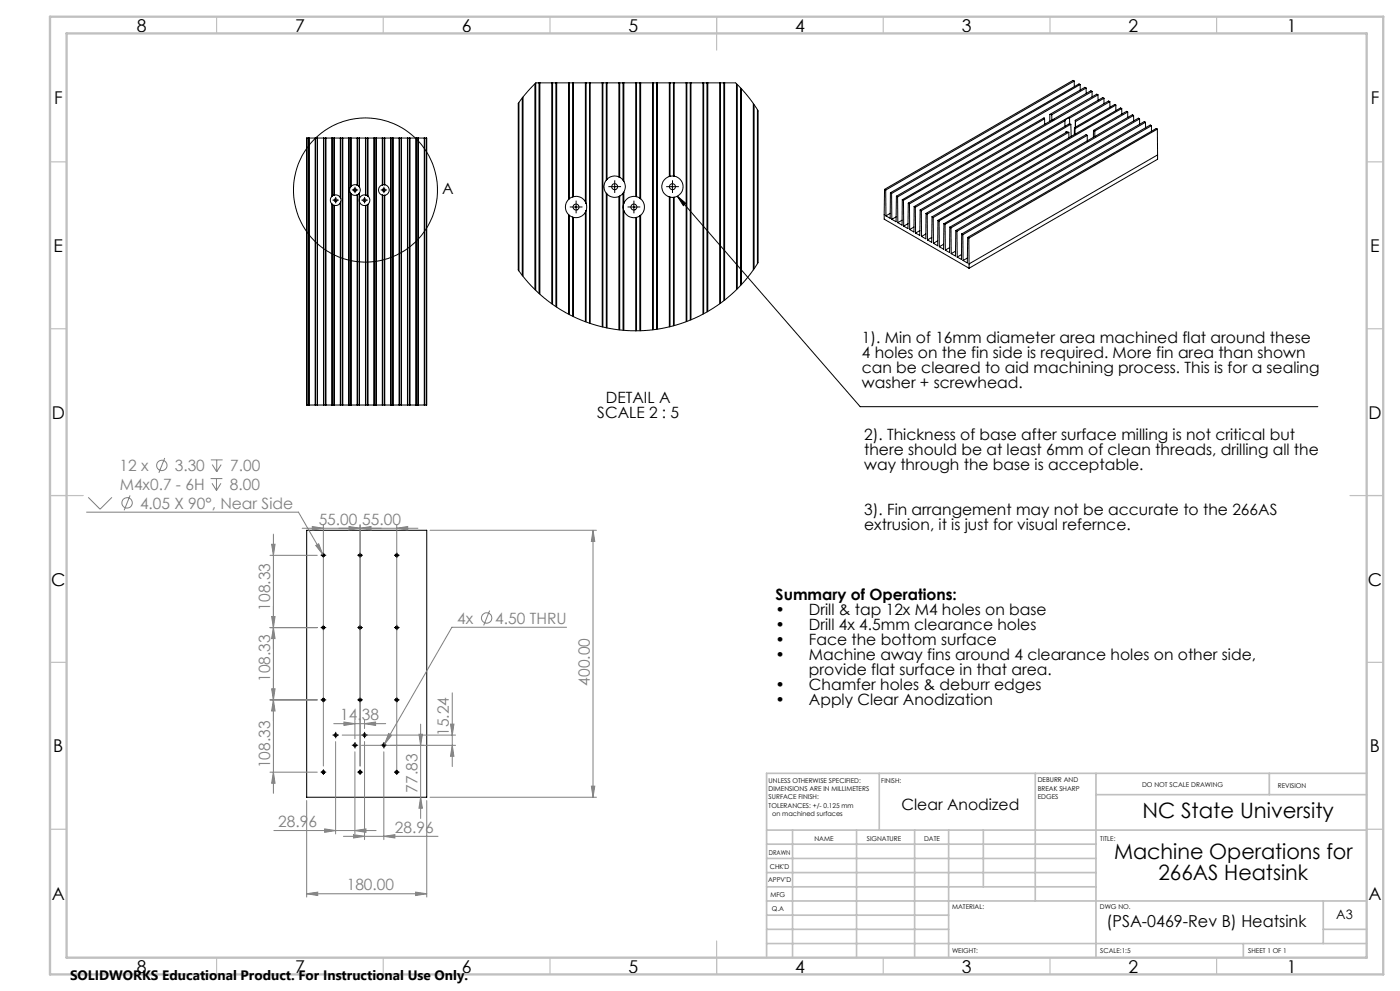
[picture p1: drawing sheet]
<svg xmlns="http://www.w3.org/2000/svg" width="420mm" height="297mm" viewBox="0 0 420 297" stroke-linecap="round" stroke-linejoin="round" font-family="sans-serif">
<g fill="none" stroke="#000" stroke-width=".3">
<path d="M155.7 30.7v50.5M156.7 29.3v53.2M156.9 29.1v53.7M160.1 25.4l.7-.6 59.9 .1 3.9 4.2 2.8 4.1v45.5l-2.4 3.6-3 3.5-2.8 2.7-4 3-3.5 2.2-3.6 1.8-4.5 1.7-4.6 1.2-3.7 .5-4.5 .3-4-.2-4-.6-4.4-1-4-1.4-3.5-1.7-3.6-2-3.3-2.4-3.3-2.9-2.8-2.9-2.4-3.2v-49.9l2.3-3zM160.5 25.1v61.7M160.7 24.9v62.1M161.7 24.8v63.1M162 24.8v63.4M165.5 24.8v66.2M165.8 24.8v66.4M166.8 24.8v67.1M167 24.8v67.2"/>
<path d="M170.6 24.8v35M170.8 24.8v34.8M171.8 24.8v34.2M172 24.8v34.1M175.6 24.8v35.7M175.8 24.8v36.2M176.8 24.8v72.1M177.1 24.8v72.1M180.7 24.8v73.2M180.9 24.8v73.2M181.9 24.8v29.2M182.1 24.8v28.9"/>
<path d="M185.7 24.8v28.2M185.9 24.8v28.3M186.9 24.8v29.2M187.1 24.8v29.5M190.7 24.8v34.1M191 24.8v34.1M191.9 24.8v34.6M192.2 24.8v34.8M195.8 24.8v74M196 24.8v74M197 24.8v73.9M197.2 24.8v73.9"/>
<path d="M200.8 24.8v28.1M201 24.8v28M202 24.8v28M202.2 24.8v28M205.8 24.8v71.6M206.1 24.8v71.5M207.1 24.8v71.1M207.3 24.8v71M210.9 24.8v69.4M211.1 24.8v69.2M212.1 24.8v68.7M212.3 24.8v68.5"/>
<path d="M215.9 24.8v66.2M216.1 24.8v66.1M217.1 24.8v65.3M217.4 24.8v65.2M220.9 25.1v61.7M221.2 25.3v61.3M222.2 26.3v59.2M222.4 26.6v58.7M226 31v49.9M226.2 31.4v49.2M227.2 32.8v46.3M313.4 35.6l-.2-.3-42.5 24.6"/>
<path d="M313.4 35.6l-42.4 24.4M313.4 35.6v1.6M315 34.3l.5 .1M315 34.3l-.1 2.1M315.5 34.4l.1 1.6M319.5 36.2l-44.9 25.9M319.5 36.2v1.6M319.9 39.7l-.1-.3-.1 .4M320.6 39.6l-.5-.1-42.3 24.5M320.6 39.6l-42.4 24.6M320.6 39.6l.1 1.7M320.9 35.4a1.41 1.41 0 0 0-1.4 .8"/>
<path d="M320.9 35.4v1.8M321.2 37.2l.1 3.7M321.2 37.2h-.6l-44.6 25.7M321.2 37.2l-44.8 25.9M322.3 24.3l-56.6 32.7M322.3 24.3v1.7M322.3 24.3l-.4-.2-56.5 32.7M322.3 38.3l.2 .3M322.3 38.3v2.1M322.5 38.6v1.6M322.6 36.1l.1 .3M322.6 36.1v2"/>
<path d="M322.7 36.4v1.7M324.1 25.3l-56.6 32.7M324.1 25.3v1.7M324.1 25.3l-.4-.2-56.6 32.7M325.8 26.4l-56.5 32.6M325.8 26.4l.1 1.6M325.8 26.4l-.3-.2-56.6 32.6M327.6 27.4l-12.1 7M327.6 27.4l-.3-.2-12.3 7.1M327.6 27.4v1.6M328 39.1l.4 .2M328 39.1v2.1"/>
<path d="M328.4 39.3v1.6M329.4 28.4l-.4-.2-56.5 32.7M329.4 28.4l-56.6 32.7M329.4 28.4v1.7M331.2 29.5l-.4-.3-56.6 32.7M331.2 29.5l-10.3 5.9M331.2 29.5v1.6M333 30.5l-.4-.2-10 5.8M333 30.5l-10.3 5.9M333 30.5v1.6M334.8 31.5l-.4-.2-12.1 7M334.8 31.5l-12.3 7.1"/>
<path d="M334.8 31.5v1.7M336.5 32.5l-56.5 32.7M336.5 32.5v1.7M336.5 32.5l-.3-.2-56.6 32.7M338.3 33.6v1.6M338.3 33.6l-9.9 5.7M338.3 33.6l-.3-.2-10 5.7M340.1 34.6l-.4-.2-56.5 32.7M340.1 34.6l-56.6 32.6M340.1 34.6v1.6M341.9 35.6l-56.6 32.7M341.9 35.6v1.6"/>
<path d="M341.9 35.6l-.4-.2-56.6 32.7M343.6 36.7l-.3-.3-56.6 32.7M343.6 36.7l-56.5 32.6M343.6 36.7l.1 1.6M345.4 37.7l-56.5 32.6M345.4 37.7v1.6M345.4 37.7l-.3-.2-56.6 32.6M347.2 38.7l-56.5 32.7M347.2 38.7l.1 7.7M347.2 38.7l-.3-.2-56.6 32.7M92 41.4h36v80h-36zM92.1 41.4v80"/>
<path d="M92.6 41.4v80M92.7 41.4v80M94.5 41.4v80M94.7 41.4v80M95.1 41.4v80M95.2 41.4v80M97 41.4v80M97.2 41.4v80M97.6 41.4v80M97.8 41.4v80M99.6 58.9a1.62 1.62 0 0 0 0 2.2M99.6 41.4v17.5"/>
<path d="M99.7 58.8l-.1 .1M99.7 41.4v17.4M100.2 58.5l-.5 .3M100.2 41.4v17.1M100.3 58.5h-.1M100.3 58.5a1.58 1.58 0 0 1 1.8 .7M100.3 41.4v17.1M100.7 59.5v1M102.1 59.2l.1 .3M102.1 41.4v17.8M102.2 59.5v1M102.2 41.4v18.1"/>
<path d="M102.7 41.4v80M102.8 41.4v80M104.6 41.4v80M104.7 41.4v80M105.2 56a1.51 1.51 0 0 0 0 1.9M105.2 57.9l.1 .2M105.2 41.4v14.6M105.2 57.9v63.5M105.3 55.8l-.1 .2M105.3 58.1a1.61 1.61 0 0 0 1.8 .3M105.3 41.4v14.4M105.3 58.1v63.3"/>
<path d="M106 56.9h1M106.5 56.4v1.1M107.1 55.5h.1M107.1 55.5a1.61 1.61 0 0 0-1.8 .3M107.1 41.4v14.1M107.1 58.4v63M107.2 55.5l.5 .4M107.2 58.3l-.1 .1M107.2 41.4v14.1M107.2 58.3v63.1M107.7 55.9l.1 .2M107.7 57.9l-.5 .4"/>
<path d="M107.7 41.4v14.5M107.7 57.9v63.5M107.8 59.5v1M107.8 57.8l-.1 .1M107.8 56.1a1.51 1.51 0 0 1 0 1.7M107.8 41.4v14.7M107.8 57.8v1.7M109.4 59.5v1M109.6 58.4l.1 .1M109.6 58.4a1.65 1.65 0 0 0-1.8 1.1M109.6 41.4v17M109.7 58.5l.6 .2"/>
<path d="M109.7 41.4v17.1M110.3 58.7l.1 .1M110.3 41.4v17.3M110.4 58.8a1.61 1.61 0 0 1 0 2.4M110.4 41.4v17.4M112.2 41.4v80M112.3 41.4v80M112.8 41.4v80M112.9 41.4v80M114.7 56.9h.9M114.7 58.5h.1M114.7 55.4a1.6 1.6 0 0 0-1.1 1.6 1.6 1.6 0 0 0 1.1 1.5"/>
<path d="M114.7 41.4v14M114.7 58.5v62.9M114.8 55.4h-.1M114.8 58.5l.5 .1M114.8 41.4v14M114.8 58.5v62.9M115.1 56.4v1.1M115.3 55.3l-.5 .1M115.3 55.3l.1 .1M115.3 41.4v13.9M115.3 58.6v62.8M115.4 58.5l-.1 .1"/>
<path d="M115.4 55.4a1.59 1.59 0 0 1 1.4 1.6 1.59 1.59 0 0 1-1.4 1.5M115.4 41.4v14M115.4 58.5v62.9M117.2 41.4v80M117.3 41.4v80M117.8 41.4v80M117.9 41.4v80M119.7 41.4v80M119.8 41.4v80M120.3 41.4v80M120.4 41.4v80M122.2 41.4v80"/>
<path d="M122.3 41.4v80M122.9 41.4v80M123 41.4v80M124.8 41.4v80M124.9 41.4v80M125.4 41.4v80M125.5 41.4v80M127.3 41.4v80M127.4 41.4v80M127.9 41.4v80M170.6 59.8a3.2 3.2 0 0 0 0 4.5M170.8 59.6l-.2 .2"/>
<path d="M171.8 59l-1 .6M172 58.9l-.2 .1M172 58.9a3.2 3.2 0 0 1 3.6 1.6M181.9 54a3.1 3.1 0 0 0 0 3.9M181.9 57.9l.2 .3M181.9 57.9v40.3M182.1 53.7l-.2 .3M182.1 58.2a3.2 3.2 0 0 0 3.6 .7M182.1 58.2v40.1M183.4 55.9h2M184.4 55v1.9M185.7 53l.2 .1"/>
<path d="M185.7 53a3.2 3.2 0 0 0-3.6 .7M185.7 58.9v39.9M185.9 53.1l1 .9M185.9 58.8l-.2 .1M185.9 58.8v40.1M186.9 54l.2 .3M186.9 57.9l-1 .9M186.9 57.9v41.1M187.1 57.6l-.2 .3M187.1 54.3a3.2 3.2 0 0 1 0 3.3M187.1 57.6v3.4M190.7 58.9h.3"/>
<path d="M190.7 58.9a3.1 3.1 0 0 0-3.6 2.1M191 58.9l.9 .5M191.9 59.4l.3 .2M192.2 59.6a3.2 3.2 0 0 1 0 4.9M200.7 55.9h2M200.8 59l.2 .1M200.8 52.9a3.2 3.2 0 0 0-2.3 3 3.2 3.2 0 0 0 2.3 3.1M200.8 59v39M201 52.8l-.2 .1M201 59.1l1 .1M201 59.1v38.8M201.7 55v2"/>
<path d="M202 52.8h-1M202 52.8h.2M202 59.2v38.4M202.2 59.1l-.2 .1M202.2 52.8a3.2 3.2 0 0 1 2.7 3.2 3.2 3.2 0 0 1-2.7 3.1M202.2 59.1v38.5M203.2 58.8l2.6 2.2-.8 .6zM203.2 58.8l54.9 63.1h137.3M265.4 56.8l.3 .2M265.4 56.8l-.1 8.9 25.4 14.7M265.7 57l.1 7.7M267.1 57.8v7.6l-1.3-.7"/>
<path d="M267.1 57.8l.4 .2M267.5 58v7.7M268.9 58.8l-.1 7.7-1.3-.8M268.9 58.8l.4 .2M269.3 59v7.7M270.7 59.9l-.1 7.6-1.3-.8M270.7 59.9l.3 .1M326.2 40.6l-.4-.2-44.4 25.6M326.2 40.6l-44.5 25.6M326.2 40.6v1.6M347.3 46.4l-56.6 32.7M347.3 46.4v1.3l-56.6 32.7"/>
<path d="M99.6 61.1l.1 .1M99.6 61.1v60.3M99.7 61.2l.5 .3M99.7 61.2v60.2M100.2 61.5l.1 .1M100.2 61.5v59.9M100.2 60h1M100.3 61.6v59.8M102.1 60.8a1.58 1.58 0 0 1-1.8 .8M102.1 60.8v60.6M102.2 60.5l-.1 .3M102.2 60.5v60.9"/>
<path d="M107.8 60.5a1.65 1.65 0 0 0 1.8 1.1M107.8 60.5v60.9M108.9 60h1M109.6 61.6v59.8M109.7 61.6h-.1M109.7 61.6v59.8M110.3 61.3l-.6 .3M110.3 61.3v60.1M110.4 61.2l-.1 .1M110.4 61.2v60.2M170.6 64.3l.2 .2M170.6 64.3v29.9"/>
<path d="M170.8 64.5l1 .6M170.8 64.5v29.8M171.8 65.1l.2 .1M171.8 65.1v29.7M171.8 62.1h2M172 65.2v29.7M172.8 61.1v1.9M175.6 60.5l.2 .5M175.6 63.6a3.3 3.3 0 0 1-3.6 1.6M175.6 63.6v32.8M175.8 63.1l-.2 .5M175.8 61l.2 .8-.2 1.3"/>
<path d="M175.8 63.1v33.4M187.1 61l-.2 1 .2 1.1M187.1 63.1a3.1 3.1 0 0 0 3.6 2.1M187.1 63.1v35.9M189.2 62.1h2M190.1 61.1v1.9M190.7 65.2v34M191 65.2h-.3M191 65.2v33.9M191.9 64.7l-.9 .5M191.9 64.7v34.4M192.2 64.5l-.3 .2"/>
<path d="M192.2 64.5v34.6M267.1 64l-1.3 .7M268.9 65l-1.4 .7M270.6 66l-1.3 .7M271 60l.1 7.8M272.4 67l-1.3 .8M272.5 60.9l-.1 7.6-1.3-.7M272.5 60.9l.3 .2M272.8 61.1l.1 7.7M274.2 68l-1.3 .8M274.2 61.9v7.6l-1.3-.7M274.2 61.9l.4 .2"/>
<path d="M274.6 62.1l.1 7.7M276 69.1l-1.3 .7M276 62.9l-.1 7.7-1.2-.8M276 62.9l.4 .2M276.4 63.1l.1 7.8M277.7 70.1l-1.2 .8M277.8 64l-.1 7.6-1.2-.7M277.8 64l.4 .2M278.2 64.2v7.7M279.5 71.2l-1.3 .7M279.6 65l-.1 7.6-1.3-.7M279.6 65l.4 .2"/>
<path d="M280 65.2v7.7M281.3 72.2l-1.3 .7M281.4 66l-.1 7.7-1.3-.8M281.4 66l.3 .2M281.7 66.2l.1 7.7M283.1 73.2l-1.3 .7M283.2 67.1l-.1 7.6-1.3-.8M283.2 67.1l.3 .1M283.5 67.2l.1 7.8M284.9 74.2l-1.3 .8M284.9 68.1v7.6l-1.3-.7M284.9 68.1l.4 .2"/>
<path d="M285.3 68.3l.1 7.7M286.7 75.3l-1.3 .7M286.7 69.1l.4 .2M286.7 69.1l-.1 7.6-1.2-.7M287.1 69.3l.1 7.7M288.4 76.3l-1.2 .7M288.5 70.1l-.1 7.6-1.2-.7M288.5 70.1l.4 .2M288.9 70.3v7.8M290.2 77.3l-1.3 .8M290.3 71.2l-.1 7.6-1.3-.7M290.3 71.2l.4 .2"/>
<path d="M290.7 71.4v7.7M290.7 79.1v1.3M92 158.9h36v80h-36zM96.5 166.4h1M96.6 166.5a.4 .4 0 0 1 .4-.5 .4 .4 0 0 1 .4 .5 .4 .4 0 0 1-.5 .3M97 165.9v1M107.5 166.4h1M107.6 166.5a.4 .4 0 0 1 .4-.5 .4 .4 0 0 1 .4 .5 .4 .4 0 0 1-.5 .3M108 165.9v1M118.5 166.4h1M118.6 166.5a.4 .4 0 0 1 .4-.5 .4 .4 0 0 1 .4 .5 .4 .4 0 0 1-.5 .3M119 165.9v1"/>
<path d="M96.5 188.1h1M96.6 188.2a.4 .4 0 0 1 .4-.5 .4 .4 0 0 1 .4 .4 .4 .4 0 0 1-.5 .4M97 187.6v1M107.5 188.1h1M107.6 188.2a.4 .4 0 0 1 .4-.5 .4 .4 0 0 1 .4 .4 .4 .4 0 0 1-.5 .4M108 187.6v1M118.5 188.1h1M118.6 188.2a.4 .4 0 0 1 .4-.5 .4 .4 0 0 1 .4 .4 .4 .4 0 0 1-.5 .4M119 187.6v1M96.5 209.8h1M96.6 209.9a.4 .4 0 0 1 .4-.5 .4 .4 0 0 1 .4 .4 .4 .4 0 0 1-.5 .3M97 209.3v1"/>
<path d="M100.7 219.8v1M107.5 209.8h1M107.6 209.9a.4 .4 0 0 1 .4-.5 .4 .4 0 0 1 .4 .4 .4 .4 0 0 1-.5 .3M108 209.3v1M109.4 219.8v1M118.5 209.8h1M118.6 209.9a.4 .4 0 0 1 .4-.5 .4 .4 0 0 1 .4 .4 .4 .4 0 0 1-.5 .3M119 209.3v1M96.5 231.4h1M96.6 231.5a.4 .4 0 0 1 .4-.5 .4 .4 0 0 1 .4 .5 .4 .4 0 0 1-.5 .3M97 230.9v1M100.2 220.3h1"/>
<path d="M106 223.4h1M106.5 222.8v1.1M107.5 231.4h1M107.6 231.5a.4 .4 0 0 1 .4-.5 .4 .4 0 0 1 .4 .5 .4 .4 0 0 1-.5 .3M108 230.9v1M108.9 220.3h1M114.7 223.4h.9M115.1 222.8v1.1M118.5 231.4h1M118.6 231.5a.4 .4 0 0 1 .4-.5 .4 .4 0 0 1 .4 .5 .4 .4 0 0 1-.5 .3M119 230.9v1"/>
<circle cx="106.5" cy="56.9" r=".45"/>
<circle cx="109.6" cy="56.9" r="21.6"/>
<circle cx="115.1" cy="57" r=".44"/>
<circle cx="184.4" cy="55.9" r=".9"/>
<circle cx="201.7" cy="56" r=".9"/>
<circle cx="100.7" cy="60" r=".46"/>
<circle cx="109.4" cy="60" r=".45"/>
<circle cx="172.8" cy="62.1" r=".91"/>
<circle cx="190.2" cy="62" r=".9"/>
<circle cx="97" cy="166.4" r=".34"/>
<circle cx="97" cy="166.4" r=".4"/>
<circle cx="108" cy="166.4" r=".33"/>
<circle cx="108" cy="166.4" r=".39"/>
<circle cx="119" cy="166.4" r=".33"/>
<circle cx="119" cy="166.4" r=".4"/>
<circle cx="97" cy="188.1" r=".34"/>
<circle cx="97" cy="188.1" r=".4"/>
<circle cx="108" cy="188.1" r=".33"/>
<circle cx="108" cy="188.1" r=".39"/>
<circle cx="119" cy="188.1" r=".33"/>
<circle cx="119" cy="188.1" r=".4"/>
<circle cx="97" cy="209.7" r=".34"/>
<circle cx="97" cy="209.8" r=".41"/>
<circle cx="108" cy="209.7" r=".33"/>
<circle cx="108" cy="209.8" r=".4"/>
<circle cx="119" cy="209.8" r=".41"/>
<circle cx="119" cy="209.7" r=".33"/>
<circle cx="97" cy="231.4" r=".34"/>
<circle cx="97" cy="231.4" r=".41"/>
<circle cx="100.7" cy="220.3" r=".44"/>
<circle cx="106.5" cy="223.4" r=".45"/>
<circle cx="108" cy="231.4" r=".33"/>
<circle cx="108" cy="231.4" r=".4"/>
<circle cx="109.4" cy="220.3" r=".45"/>
<circle cx="115.2" cy="223.4" r=".45"/>
<circle cx="119" cy="231.4" r=".41"/>
<circle cx="119" cy="231.4" r=".33"/>
</g>
<g fill="none" stroke="#808080" stroke-width=".3">
<path d="M49.4 137.3l-1.7 4.4M63.3 137.8h3.5M63.7 139.2l1.3 2.2M65 137.8v3.6M66.4 139.2l-1.4 2.2M26 153.5h63.5l7.3 12.6M26.5 149l3.5 3.6 3.6-3.6M39 148.5l-1.7 4.4M63.2 143.4h3.5M63.6 144.8l1.3 2.2M64.9 143.4v3.6M66.3 144.8l-1.4 2.2"/>
<path d="M90.7 158.3h34.7M93.7 157.8l3.3 .5-3.3 .5zM97 157.3v72.3M104.7 157.8l3.3 .5-3.3 .5zM108 158.3l3.3-.5v1zM108 157.3v72.3M119 158.3l3.3-.5v1zM119 157.3v73.1M129 158.9h49.9M177.9 158.9l.5 3.3h-1zM177.9 158.9v80M81 166.4h14.2"/>
<path d="M81.5 163.1h1l-.5 3.3zM82 160.1v77.7M94.7 163.5l.9-.5 1.2 3.1zM96.8 166.1l.4 .7M81 188.1h14.2M81.5 184.8h1l-.5 3.3zM82 188.1l.5 3.3h-1zM146.9 183l-1.8 4.4M170 188h-34.4l-20.2 35M81 209.8h14.2M81.5 206.4h1l-.5 3.4zM82 209.8l.5 3.3h-1z"/>
<path d="M100.1 216.9h15.6M103.2 216.4l3.3 .5-3.3 .5zM106.5 215.9v5.5M109.4 216.9l3.3-.5v1zM109.4 215.9v2.5M116.6 219.8l.9 .6-2.1 2.6zM126.2 217v28.3M135.1 217h1.1l-.5 3.3zM135.7 207.6v22.1M81 231.4h14.2M82 231.4l.5 3.3h-1zM92 239.9v28.9"/>
<path d="M100.7 222.3v27.6M102.7 220.3h34M106.5 225.3v24.6M108.4 223.4h28.3M109.4 222.2v29.4M115.1 225.3v26.3M115.4 223l-.5 .8M125.7 220.1h1l-.5 3.3zM126.2 238.9l.5 3.3h-1zM128 239.9v28.9M129 238.9h49.9M135.7 223.4l.5 3.3h-1.1z"/>
<path d="M177.4 235.6h1l-.5 3.3zM82.2 248.9h30.6M97.4 248.4l3.3 .5-3.3 .5zM103 250.6h28.4M106 250.2l3.4 .4-3.4 .5zM106.5 248.9l3.3-.5v1zM115.1 250.6l3.4-.4v.9zM92 267.9l3.3-.5v1zM92 267.9h36M124.7 267.4l3.3 .5-3.3 .5z"/>
<circle cx="48.5" cy="139.5" r="1.56"/>
<circle cx="38.1" cy="150.7" r="1.56"/>
<circle cx="146" cy="185.2" r="1.55"/>
</g>
<g fill="none" stroke="#000" stroke-width=".3" stroke-dasharray="15.2 1.3 1.3 1.3" stroke-linecap="butt">
<path d="M100.2 60h-.4M100.7 59.5v-.5M101.2 60h.5M106 56.9h-.4M106.5 56.4v-.4M106.5 57.4v.5M107 56.9h.5M108.9 60h-.5M109.4 59.5v-.5M109.9 60h.4M114.7 56.9h-.5M115.2 56.4v-.4"/>
<path d="M115.2 57.4v.5M115.7 56.9h.4M183.4 55.9h-.9M184.4 54.9v-.9M184.4 56.9v.9M185.4 55.9h.9M200.8 55.9h-.9M201.8 54.9v-.9M201.8 56.9v.9M202.8 55.9h.9M100.7 60.5v.4M109.4 60.5v.4"/>
<path d="M171.8 62h-.9M172.8 61v-.9M172.8 63v.9M173.8 62h.9M189.2 62h-.9M190.2 61v-.9M190.2 63v.9M191.2 62h.9M96.5 166.4h-.3M97 165.9v-.3M97 166.9v.3M97.5 166.4h.4"/>
<path d="M107.5 166.4h-.3M108 165.9v-.3M108 166.9v.3M108.5 166.4h.4M118.5 166.4h-.3M119 165.9v-.3M119 166.9v.3M119.5 166.4h.4M96.5 188.1h-.3M97 187.6v-.4M97 188.6v.3M97.5 188.1h.4"/>
<path d="M107.5 188.1h-.3M108 187.6v-.4M108 188.6v.3M108.5 188.1h.4M118.5 188.1h-.3M119 187.6v-.4M119 188.6v.3M119.5 188.1h.4M96.5 209.7h-.3M97 209.2v-.3M97 210.2v.4M97.5 209.7h.4"/>
<path d="M100.7 219.8v-.5M107.5 209.7h-.3M108 209.2v-.3M108 210.2v.4M108.5 209.7h.4M109.4 219.8v-.5M118.5 209.7h-.3M119 209.2v-.3M119 210.2v.4M119.5 209.7h.4M96.5 231.4h-.3M97 230.9v-.3"/>
<path d="M97 231.9v.3M97.5 231.4h.4M100.2 220.3h-.4M100.7 220.8v.4M101.2 220.3h.5M106 223.3h-.4M106.5 222.8v-.4M106.5 223.8v.5M107 223.3h.5M107.5 231.4h-.3M108 230.9v-.3M108 231.9v.3"/>
<path d="M108.5 231.4h.4M108.9 220.3h-.5M109.4 220.8v.4M109.9 220.3h.4M114.7 223.3h-.5M115.2 222.8v-.4M115.2 223.8v.5M115.7 223.3h.4M118.5 231.4h-.3M119 230.9v-.3M119 231.9v.3M119.5 231.4h.4"/>
</g>
<g fill="none" stroke="#c0c0c0" stroke-width=".35">
<path d="M65 5v5M115 5v5M165 5v5M215 5v10M265 5v5M315 5v5M365 5v5M15 48.5h5M410 48.5h5M15 98.5h5M410 98.5h5M15 148.5h10"/>
<path d="M405 148.5h10M15 198.5h5M410 198.5h5M15 248.5h5M410 248.5h5M65 287v5M115 287v5M165 287v5M215 282v10M265 287v5M315 287v5M365 287v5"/>
</g>
<g fill="none" stroke="#c0c0c0" stroke-width=".5">
<path d="M263.8 231.8v17M310.6 231.8v38.2M328.8 231.8v55.2M328.8 238.2h81.2M380.8 231.8v6.4M410 231.8h-180v55.2M230 248.8h180M230 257.3h98.8M230 253h98.8M237.8 248.8v38.2M257 248.8v38.2M274.4 248.8v38.2"/>
<path d="M284.6 248.8v38.2M295 248.8v17M230 265.8h98.8M230 261.5h98.8M230 278.5h54.6M230 274.3h54.6M230 270h180M397 278.5h13M397 270v12.8M230 282.8h180M373 282.8v4.2"/>
</g>
<path d="M15 5h400v287h-400zM20 10h390v277h-390z" fill="none" stroke="#c0c0c0" stroke-width=".7"/>
<path d="M203.2 58.8l2.6 2.2-.8 .6z" fill="#000"/>
<g fill="#808080">
<path d="M119 158.3l3.3-.5v1zM104.7 157.8l3.3 .5-3.3 .5zM106.5 248.9l3.3-.5v1zM97.4 248.4l3.3 .5-3.3 .5zM109.4 216.9l3.3-.5v1zM103.2 216.4l3.3 .5-3.3 .5z"/>
<path d="M94.7 163.5l2.1 2.6-1.2-3.1zM116.6 219.8l-1.2 3.2 2.1-2.6zM92 267.9l3.3-.5v1zM124.7 267.4l3.3 .5-3.3 .5zM93.7 157.8l3.3 .5-3.3 .5zM108 158.3l3.3-.5v1zM106 250.2l3.4 .4-3.4 .5zM115.1 250.6l3.4-.4v.9z"/>
<path d="M177.4 235.6h1l-.5 3.3zM177.9 158.9l.5 3.3h-1zM135.7 223.4l.5 3.3h-1.1zM135.1 217h1.1l-.5 3.3zM82 231.4l.5 3.3h-1zM81.5 206.4h1l-.5 3.4zM82 209.8l.5 3.3h-1zM81.5 184.8h1l-.5 3.3zM82 188.1l.5 3.3h-1zM81.5 163.1h1l-.5 3.3z"/>
<path d="M125.7 220.1h1l-.5 3.3zM126.2 238.9l.5 3.3h-1z"/>
</g>
<g font-size="6.3">
<text x="342.7" y="245.3">NC State University</text>
<text x="334.2" y="257.5">Machine Operations for</text>
<text x="347.5" y="263.8">266AS Heatsink</text>
</g>
<g font-size="5.3">
<text x="41" y="9.5">8</text>
<text x="88.5" y="9.5">7</text>
<text x="138.5" y="9.5">6</text>
<text x="188.5" y="9.5">5</text>
<text x="238.5" y="9.5">4</text>
<text x="288.5" y="9.5">3</text>
<text x="338.5" y="9.5">2</text>
<text x="386" y="9.5">1</text>
<text x="16.2" y="31.2">F</text>
<text x="411.2" y="31.2">F</text>
<text x="16.1" y="75.5">E</text>
<text x="411.1" y="75.5">E</text>
<text x="15.5" y="125.5">D</text>
<text x="410.5" y="125.5">D</text>
<text x="15.4" y="175.5">C</text>
<text x="410.4" y="175.5">C</text>
<text x="16" y="225.5">B</text>
<text x="411" y="225.5">B</text>
<text x="15.5" y="269.7">A</text>
<text x="410.5" y="269.7">A</text>
<text x="41" y="291.5">8</text>
<text x="88.5" y="291.5">7</text>
<text x="138.5" y="291.5">6</text>
<text x="188.5" y="291.5">5</text>
<text x="238.5" y="291.5">4</text>
<text x="288.5" y="291.5">3</text>
<text x="338.5" y="291.5">2</text>
<text x="386" y="291.5">1</text>
</g>
<text font-size="4.9" x="332" y="277.9">(PSA-0469-Rev B) Heatsink</text>
<g font-size="4.7">
<text x="132.6" y="58.3">A</text>
<text x="258.5" y="102.7">1). Min of 16mm diameter area machined flat around these</text>
<text x="258.5" y="107.3">4 holes on the fin side is required. More fin area than shown</text>
<text x="258.5" y="111.8">can be cleared to aid machining process. This is for a sealing</text>
<text x="258.5" y="116.3">washer + screwhead.</text>
<text x="179.2" y="125.3">SCALE 2 : 5</text>
<text x="181.8" y="120.7">DETAIL A</text>
<text x="259.3" y="131.9">2). Thickness of base after surface milling is not critical but</text>
<text x="259.3" y="136.4">there should be at least 6mm of clean threads, drilling all the</text>
<text x="259.3" y="140.9">way through the base is acceptable.</text>
<text x="259.3" y="154.2">3). Fin arrangement may not be accurate to the 266AS</text>
<text x="259.3" y="158.7">extrusion, it is just for visual refernce.</text>
<text x="232.7" y="179.7">Summary of Operations:</text>
<text x="232.7" y="184.2">•</text>
<text x="242.7" y="184.2">Drill &amp; tap 12x M4 holes on base</text>
<text x="232.7" y="188.7">•</text>
<text x="242.7" y="188.7">Drill 4x 4.5mm clearance holes</text>
<text x="232.7" y="193.3">•</text>
<text x="232.7" y="197.8">•</text>
<text x="242.7" y="193.3">Face the bottom surface</text>
<text x="242.7" y="197.8">Machine away fins around 4 clearance holes on other side,</text>
<text x="242.7" y="202.3">provide flat surface in that area.</text>
<text x="232.7" y="206.8">•</text>
<text x="242.7" y="206.8">Chamfer holes &amp; deburr edges</text>
<text x="232.7" y="211.4">•</text>
<text x="242.7" y="211.4">Apply Clear Anodization</text>
<text x="270.5" y="242.7">Clear Anodized</text>
</g>
<g font-size="4.7" fill="#808080">
<text x="35.9" y="141.2">12 x</text>
<text x="52.4" y="141.2">3.30</text>
<text x="69.1" y="141.2">7.00</text>
<text x="35.9" y="146.8">M4x0.7 - 6H</text>
<text x="69" y="146.8">8.00</text>
<text x="42" y="152.4">4.05 X 90°, Near Side</text>
<text x="95.6" y="157.3">55.00</text>
<text x="108.7" y="157.3">55.00</text>
<text x="81" y="183" transform="rotate(-90 81 183)">108.33</text>
<text x="137.2" y="186.9">4x</text>
<text x="148.6" y="186.9">4.50 THRU</text>
<text x="81" y="204.4" transform="rotate(-90 81 204.4)">108.33</text>
<text x="176.9" y="205.5" transform="rotate(-90 176.9 205.5)">400.00</text>
<text x="102.1" y="215.9">14.38</text>
<text x="134.7" y="220.5" transform="rotate(-90 134.7 220.5)">15.24</text>
<text x="81" y="230.2" transform="rotate(-90 81 230.2)">108.33</text>
<text x="125.2" y="237.5" transform="rotate(-90 125.2 237.5)">77.83</text>
<text x="83.5" y="247.9">28.96</text>
<text x="118.5" y="249.6">28.96</text>
<text x="104" y="266.8">180.00</text>
</g>
<text font-size="4.1" x="21" y="293.7">SOLIDWORKS Educational Product. For Instructional Use Only.</text>
<text font-size="3.9" x="400.9" y="275.5">A3</text>
<g font-size="2">
<text x="230.6" y="234.6">UNLESS OTHERWISE SPECIFIED:</text>
<text x="230.6" y="237.1">DIMENSIONS ARE IN MILLIMETERS</text>
<text x="230.6" y="239.6">SURFACE FINISH:</text>
<text x="264.4" y="234.6">FINISH:</text>
<text x="311.3" y="234.5">DEBURR AND</text>
<text x="311.3" y="237">BREAK SHARP</text>
<text x="311.3" y="239.5">EDGES</text>
<text x="342.6" y="236">DO NOT SCALE DRAWING</text>
<text x="383.3" y="236.2">REVISION</text>
<text x="230.6" y="242.1">TOLERANCES: +/- 0.125 mm</text>
<text x="231.7" y="244.6">on machined surfaces</text>
<text x="244.3" y="252">NAME</text>
<text x="260" y="251.9">SIGNATURE</text>
<text x="277.2" y="251.9">DATE</text>
<text x="330.1" y="251.9">TITLE:</text>
<text x="230.6" y="256.1">DRAWN</text>
<text x="230.9" y="260.3">CHK'D</text>
<text x="230.4" y="264.4">APPV'D</text>
<text x="231.1" y="268.8">MFG</text>
<text x="231.5" y="273">Q.A</text>
<text x="285.6" y="272.5">MATERIAL:</text>
<text x="330" y="272.5">DWG NO.</text>
<text x="285.6" y="285.5">WEIGHT:</text>
<text x="330.1" y="285.6">SCALE:1:5</text>
<text x="374.5" y="285.6">SHEET 1 OF 1</text>
</g>
</svg>
